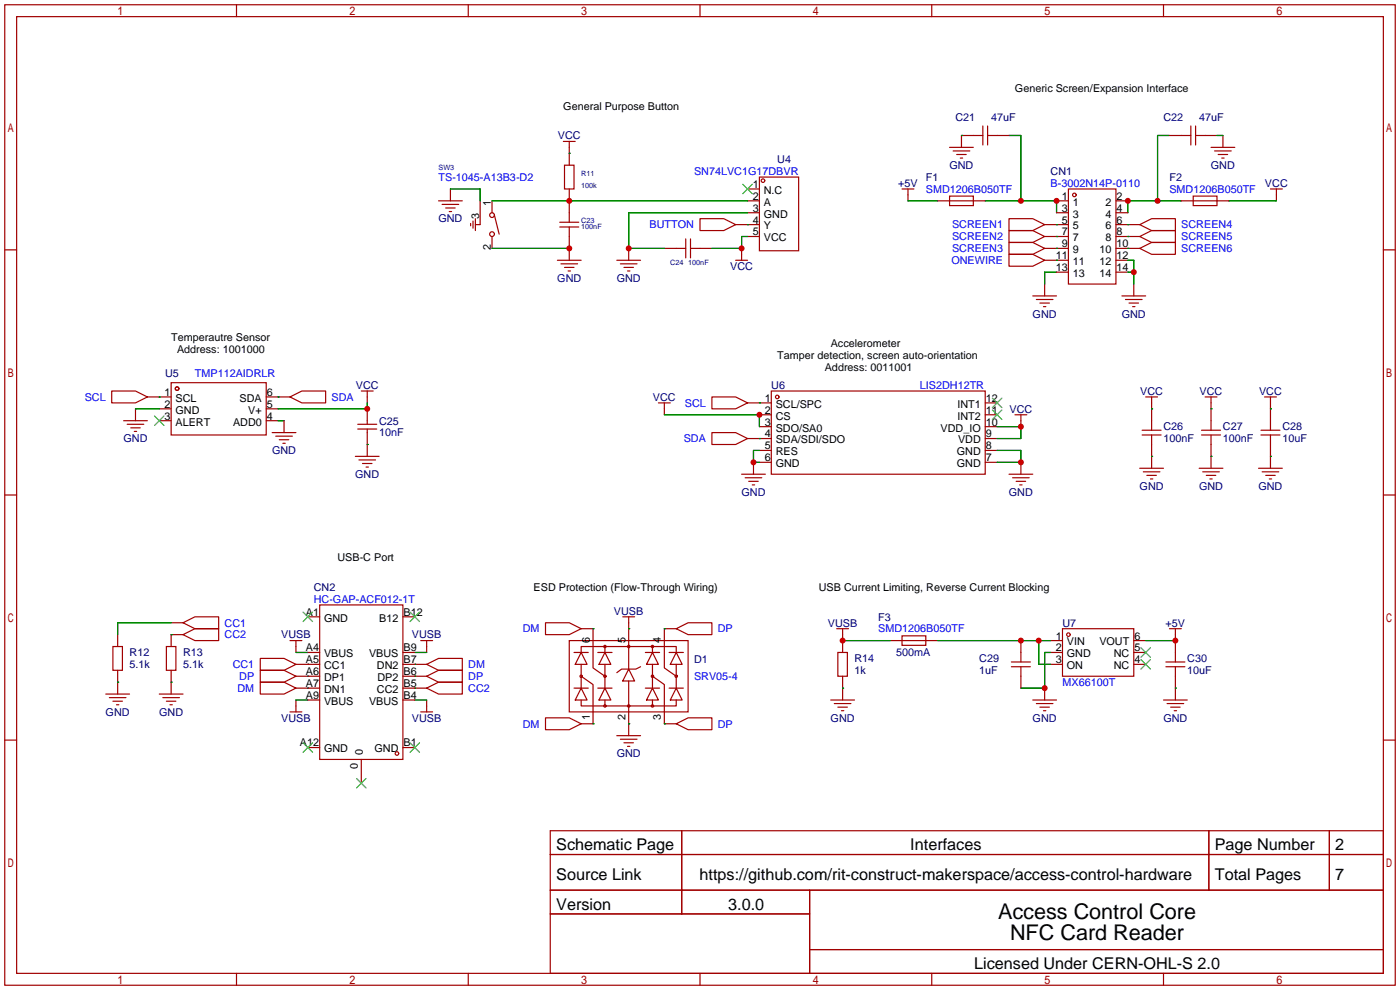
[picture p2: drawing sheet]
<svg xmlns="http://www.w3.org/2000/svg" width="299mm" height="212mm" viewBox="0 0 299 212" stroke-linecap="round" stroke-linejoin="round" font-family="sans-serif">
<g fill="none" stroke="#a10000" stroke-width=".25">
<path d="M1 1h297.2v209.6h-297.2zM3.6 3.6h292.1v204.4h-292.1zM50.5 1v2.6M100.1 1v2.6M149.6 1v2.6M199.1 1v2.6M248.7 1v2.6M120.4 30.2h2.5M120.6 35.3h2.1v5.1h-2.1zM121.7 30.2v5.1M162.3 37.8h8.4v15.8h-8.4zM202.9 31.5h5.1"/>
<path d="M203.7 32.3h3.6M204.5 33h2M205.2 33.8h.5M210.1 29h-4.6v2.5M210.1 26.9v4.1M211.1 29h4.5M211.1 26.9v4.1M249.9 29h4.6M254.5 26.9v4.1M255.5 26.9v4.1M255.5 29h4.6M258.8 31.5h5.1"/>
<path d="M259.6 32.3h3.5M260.3 33h2.1M261.1 33.8h.5M261.4 29v2.5M1 53.4h2.6M93.7 42.9h5.1M94.5 43.7h3.5M95.2 44.4h2.1M96 45.2h.5M96.3 40.4v2.5M100.6 47.8v.5M101.1 47.2v1.6"/>
<path d="M101.6 46.7v2.6M102.6 42.9v5.1h-1M105.2 42.9v2.6M105.2 50.5v2.6M105.7 46l1 4M119.1 55.6h5.1M119.6 48.5h4.1M119.6 47.5h4.1M119.9 56.4h3.5M120.6 57.2h2.1M121.4 57.9h.5M121.7 40.4v7.1"/>
<path d="M121.7 48.5v7.1M131.8 55.6h5.1M132.6 56.4h3.5M133.3 57.2h2.1M134.1 57.9h.5M134.4 53.1v2.5M142 53.1h4.6M146.6 51.1v4M147.6 53.1h4.5M147.6 51.1v4M149.6 46.7h5.1l2.5 1.3-2.5 1.3h-5.1zM157.2 48h5.1"/>
<path d="M157.2 55.6h2.6M158.5 53.1v2.5M159.8 42.9h2.5M159.8 40.4h2.5M159.8 45.5h2.5M159.8 50.5h2.5M192.8 40.4h2.5M194.1 40.4v2.5M200.4 42.9h10.2M202.9 41.9h5.1v2h-5.1zM215.6 54.4h5.1l2.6 1.2-2.6 1.3h-5.1zM215.6 46.7h5.1l2.6 1.3-2.6 1.3h-5.1z"/>
<path d="M215.6 49.3h5.1l2.6 1.2-2.6 1.3h-5.1zM215.6 51.8h5.1l2.6 1.3-2.6 1.3h-5.1zM223.3 48h5M223.3 50.5h5M223.3 53.1h5M223.3 55.6h5M225.8 42.9h2.5M225.8 45.5h2.5M225.8 58.2h2.5M228.3 40.4h10.2v20.3h-10.2zM238.5 48h5.1M238.5 42.9h2.5"/>
<path d="M238.5 45.5h2.5M238.5 50.5h5.1M238.5 53.1h5.1M238.5 55.6h2.5M238.5 58.2h2.5M243.6 48l2.5-1.3h5.1v2.6h-5.1zM243.6 50.5l2.5-1.2h5.1v2.5h-5.1zM243.6 53.1l2.5-1.3h5.1v2.6h-5.1zM252.5 42.9h10.1M255 41.9h5.1v2h-5.1zM271.5 40.4h2.6M272.8 40.4v2.5"/>
<path d="M295.7 53.4h2.5M220.7 63.2h5.1M221.5 64h3.5M222.2 64.8h2.1M223 65.5h.5M223.3 60.7v2.5M239.8 63.2h5.1M240.5 64h3.6M241.3 64.8h2M242.1 65.5h.5M242.3 60.7v2.5M23.9 83.6h5.1l2.5 1.2-2.5 1.3h-5.1z"/>
<path d="M26.4 89.9h5.1M27.2 90.7h3.5M27.9 91.4h2.1M28.7 92.2h.5M29 87.4v2.5M31.5 84.8h5.1M34 87.4h2.6M34 89.9h2.6M36.6 81.8h20.3v11.2h-20.3zM56.9 84.8h5.1M56.9 87.4h2.5M56.9 89.9h2.5"/>
<path d="M58.2 92.5h5M58.9 93.2h3.6M59.7 94h2M60.5 94.7h.5M60.7 89.9v2.6M62 84.8l2.5-1.2h5.1v2.5h-5.1zM75.9 97.5h5.1M76.5 90.7h4M76.5 91.7h4M76.7 98.3h3.6M77.2 83.6h2.6M77.5 99.1h2"/>
<path d="M78.2 99.8h.5M78.5 83.6v2.5M78.5 87.4v3.3M78.5 91.7v5.8M140.7 86.1h2.6M142 86.1v2.5M152.1 84.8h5.1l2.6 1.3-2.6 1.3h-5.1zM152.1 92.5h5.1l2.6 1.2-2.6 1.3h-5.1zM159.8 86.1h5M159.8 93.7h5M161 98.8v2.5M162.3 88.6h2.5"/>
<path d="M162.3 91.2h2.5M162.3 96.3h2.5M162.3 98.8h2.5M164.8 83.6h45.8v17.7h-45.8zM210.6 86.1h2.5M210.6 88.6h2.5M210.6 91.2h2.5M210.6 93.7h2.5M210.6 96.3h2.5M210.6 98.8h2.5M216.9 88.6h2.6M218.2 88.6v2.6"/>
<path d="M218.2 98.8v2.5M244.1 93h4.1M244.1 91.9h4.1M244.9 84.8h2.5M246.1 84.8v7.1M246.1 93v7.1M256.8 93h4.1M256.8 91.9h4.1M257.6 84.8h2.5M258.8 84.8v7.1M258.8 93v7.1M269.5 93h4.1"/>
<path d="M269.5 91.9h4.1M270.3 84.8h2.5M271.5 84.8v7.1M271.5 93v7.1M1 105.8h2.6M158.5 101.3h5.1M159.3 102.1h3.5M160 102.9h2.1M160.8 103.6h.5M215.6 101.3h5.1M216.4 102.1h3.6M217.2 102.9h2"/>
<path d="M217.9 103.6h.5M243.6 100.1h5.1M244.3 100.8h3.6M245.1 101.6h2M245.9 102.4h.5M256.3 100.1h5.1M257 100.8h3.6M257.8 101.6h2M258.6 102.4h.5M269 100.1h5.1M269.7 100.8h3.6M270.5 101.6h2"/>
<path d="M271.3 102.4h.5M295.7 105.8h2.5M24.1 138.2h2.1v5.1h-2.1zM25.1 135.6v2.6M35.6 138.2h2v5.1h-2zM36.6 133.1h2.5M39.1 135.6l2.6-1.2h5v2.5h-5zM39.1 133.1l2.6-1.3h5v2.6h-5zM39.1 135.6h-2.5v2.6M62 136.9h2.5M63.2 136.9v2.5M65.8 139.4h2.5"/>
<path d="M65.8 131.8h2.5M68.3 129.3h17.8v33h-17.8zM86.1 139.4h2.5M86.1 131.8h2.5M89.9 136.9h2.6M91.2 136.9v2.5M116.6 133.1h5.1l2.5 1.3-2.5 1.2h-5.1zM121.7 136.9h25.4v15.2h-25.4zM122.7 139.4h3M124.2 139.4l1.3 2.6h-2.6zM124.2 139.4v-1.2h20.3v1.2M124.2 134.4h2.5v8.3l2.6 1.8"/>
<path d="M127.8 139.4h3M129.3 139.4l1.3 2.6h-2.6zM129.3 138.2v1.2M133.1 131.8h2.5M134.4 131.8v11.2M137.9 139.4h3.1M139.4 139.4l1.3 2.6h-2.5zM139.4 138.2v1.2M143 139.4h3M144.5 139.4l1.3 2.6h-2.5zM144.5 134.4h-2.5v8.3l2.5 1.8M144.5 134.4l2.6-1.3h5v2.5h-5z"/>
<path d="M178.8 134.4h2.6M179.1 139.4h2v5.1h-2zM180.1 134.4v5M190.2 136.9h10.2M192.8 135.9h5.1v2h-5.1zM218.2 136.9v4.6M224.5 139.4h2.6M224.5 136.9h2.6M227.1 134.4h15.2v10.1h-15.2zM242.3 139.4h2.6M242.3 136.9h2.6M249.9 134.4h2.6"/>
<path d="M251.2 134.4v7.1M1 158.2h2.6M22.6 148.3h5.1M23.4 149.1h3.5M24.1 149.9h2.1M24.9 150.6h.5M25.1 143.3v5M34 148.3h5.1M34.8 149.1h3.6M35.6 149.9h2M36.3 150.6h.5M36.6 143.3v5"/>
<path d="M55.6 140.7h5.1l2.5 1.3-2.5 1.3h-5.1zM55.6 143.3h5.1l2.5 1.2-2.5 1.3h-5.1zM55.6 145.8h5.1l2.5 1.3-2.5 1.2h-5.1zM62 152.1h2.5M63.2 147.1h5.1M63.2 142h5.1M63.2 144.5h5.1M63.2 149.6v2.5M65.8 149.6h2.5M65.8 159.8h2.5M86.1 147.1h5.1M86.1 142h5.1"/>
<path d="M86.1 144.5h5.1M86.1 149.6h2.5M86.1 159.8h2.5M89.9 152.1h2.6M91.2 142l2.5-1.3h5.1v2.6h-5.1zM91.2 144.5l2.5-1.2h5.1v2.5h-5.1zM91.2 147.1l2.5-1.3h5.1v2.5h-5.1zM91.2 149.6v2.5M116.6 153.4h5.1l2.5 1.3-2.5 1.3h-5.1zM122.7 147.1h3M124.2 147.1l1.3 2.5h-2.6zM124.2 149.6v1.3h20.3v-1.3"/>
<path d="M124.2 144.5l2.5 1.8v8.4h-2.5M124.2 142v5.1M127.8 147.1h3M129.3 147.1l1.3 2.5h-2.6zM129.3 142v5.1M129.3 149.6v1.3M131.8 157.2h5.1M132.6 158h3.5M133.3 158.8h2.1M134.1 159.5h.5M134.4 143l1.2 2.5h-2.5zM134.4 145.5v11.7"/>
<path d="M136.9 142.5l-1 .5h-3.1l-1 .8M137.9 147.1h3.1M139.4 147.1l1.3 2.5h-2.5zM139.4 144.5l2.6 1.8v8.4h2.5M139.4 142v5.1M139.4 149.6v1.3M143 147.1h3M144.5 147.1l1.3 2.5h-2.5zM144.5 154.7l2.6-1.3h5v2.6h-5zM144.5 142v5.1M177.5 149.6h5.1M178.3 150.4h3.6"/>
<path d="M179.1 151.1h2M179.8 151.9h.5M180.1 144.5v5.1M216.2 142.5h4M216.2 141.5h4M218.2 142.5v4.6M220.7 149.6h5.1M221.5 150.4h3.5M222.2 151.1h2.1M223 151.9h.5M223.3 147.1v2.5M224.5 142h2.6"/>
<path d="M242.3 142h2.6M248.7 149.6h5M249.2 142.5h4M249.2 141.5h4M249.4 150.4h3.6M250.2 151.1h2M251 151.9h.5M251.2 142.5v7.1M295.7 158.2h2.5M77.2 162.3v5.1M117.6 177.5h178.1v30.5h-178.1zM145.7 177.5v17.8"/>
<path d="M258.4 177.5v12.7M284.1 177.5v12.7M117.6 182.6h178.1M117.6 190.2h178.1M117.6 195.3h55.4M173 190.2v17.8M50.5 208v2.6M100.1 208v2.6M149.6 208v2.6M173 202.9h122.7M199.1 208v2.6M248.7 208v2.6"/>
<circle cx="163.1" cy="38.6" r=".38"/>
<circle cx="105.2" cy="46" r=".51"/>
<circle cx="105.2" cy="50" r=".51"/>
<circle cx="229.6" cy="41.7" r=".38"/>
<circle cx="37.8" cy="83.1" r=".38"/>
<circle cx="166.1" cy="84.8" r=".38"/>
<circle cx="129.3" cy="138.2" r=".25"/>
<circle cx="134.4" cy="138.2" r=".25"/>
<circle cx="139.4" cy="138.2" r=".25"/>
<circle cx="228.3" cy="135.6" r=".38"/>
<circle cx="124.2" cy="144.5" r=".25"/>
<circle cx="129.3" cy="144.5" r=".25"/>
<circle cx="129.3" cy="150.9" r=".25"/>
<circle cx="134.4" cy="150.9" r=".25"/>
<circle cx="139.4" cy="144.5" r=".25"/>
<circle cx="139.4" cy="150.9" r=".25"/>
<circle cx="144.5" cy="144.5" r=".25"/>
<circle cx="84.8" cy="161" r=".38"/>
</g>
<g fill="none" stroke="#008700" stroke-width=".25">
<path d="M121.7 32.8h.1M205.5 29h.1M215.6 29h2.6v13.9M249.9 29h-2.5v13.9M260.1 29h1.3M96.3 40.4h6.3v2.5M105.2 53.1h16.5M105.2 42.9h54.6M159.8 48h.1M159.8 50.5h-1.3v2.6h-6.4M159.8 45.5h-25.4v7.6h7.6M194.1 42.9h6.3"/>
<path d="M210.6 42.9h15.2v2.6M225.8 55.6h.1M225.8 48h.1M225.8 50.5h.1M225.8 53.1h.1M225.8 58.2h-2.5v2.5M241 48h.1M241 50.5h.1M241 53.1h.1M241 58.2h1.3M241 55.6h1.3v5.1M252.5 42.9h-11.5v2.6"/>
<path d="M262.6 42.9h10.2M29 87.4h5M34 84.8h.1M59.4 84.8h.1M59.4 89.9h1.3M78.5 95h.1M78.5 86.1v1.3h-19.1M142 88.6h20.3v2.6M162.3 86.1h.1M162.3 93.7h.1M162.3 96.3h-1.3v2.5h1.3M213.1 91.2h5.1v2.5h-5.1"/>
<path d="M213.1 96.3h5.1v2.5h-5.1M246.1 87.4h.1M246.1 97.5h.1M258.8 87.4h.1M258.8 97.5h.1M271.5 97.5h.1M271.5 87.4h.1M36.6 135.6h.1M36.6 133.1h-11.5v2.5M63.2 139.4h2.6M88.6 139.4h2.6M126.7 134.4h.1"/>
<path d="M134.4 134.4h.1M142 134.4h.1M180.1 136.9h10.1M200.4 136.9h24.1M222 136.9v5.1h2.5M224.5 139.4h-1.2v7.7h-5.1M244.9 136.9h6.3M25.1 145.8h.1M36.6 145.8h.1M63.2 149.6h2.6M65.8 142h.1M65.8 144.5h.1"/>
<path d="M65.8 147.1h.1M88.6 142h.1M88.6 144.5h.1M88.6 147.1h.1M88.6 149.6h2.6M126.7 154.7h.1M134.4 154.7h.1M142 154.7h.1M180.1 147.1h.1M251.2 147.1h.1"/>
</g>
<g fill="none" stroke="#3c3" stroke-width=".25">
<path d="M158.7 39.4l2.1 2M160.8 39.4l-2.1 2M33 88.9l2.1 2M35.1 88.9l-2.1 2M212.1 87.6l2 2.1M212.1 85.1l2 2M214.1 87.6l-2 2.1M214.1 85.1l-2 2M64.8 130.8l2 2M66.8 130.8l-2 2M87.6 130.8l2.1 2M89.7 130.8l-2.1 2"/>
<path d="M243.8 138.4l2.1 2.1M245.9 138.4l-2.1 2.1M64.8 158.8l2 2M66.8 158.8l-2 2M87.6 158.8l2.1 2M89.7 158.8l-2.1 2M243.8 141l2.1 2M245.9 141l-2.1 2M76.2 166.4l2 2M78.2 166.4l-2 2"/>
</g>
<g fill="#c00">
<circle cx="158.5" cy="53.1" r=".63"/>
<circle cx="121.7" cy="42.9" r=".63"/>
<circle cx="121.7" cy="53.1" r=".63"/>
<circle cx="134.4" cy="53.1" r=".63"/>
<circle cx="241" cy="42.9" r=".63"/>
<circle cx="247.4" cy="42.9" r=".63"/>
<circle cx="225.8" cy="42.9" r=".63"/>
<circle cx="218.2" cy="42.9" r=".63"/>
<circle cx="218.2" cy="91.2" r=".63"/>
<circle cx="218.2" cy="98.8" r=".63"/>
<circle cx="161" cy="98.8" r=".63"/>
<circle cx="162.3" cy="88.6" r=".63"/>
<circle cx="78.5" cy="87.4" r=".63"/>
<circle cx="180.1" cy="136.9" r=".63"/>
<circle cx="251.2" cy="136.9" r=".63"/>
<circle cx="223.3" cy="147.1" r=".63"/>
<circle cx="222" cy="136.9" r=".63"/>
<circle cx="218.2" cy="136.9" r=".63"/>
<circle cx="242.3" cy="58.2" r=".63"/>
</g>
<g font-size="4.6">
<text x="213.3" y="196.3">Access Control Core</text>
<text x="215.9" y="200.9">NFC Card Reader</text>
</g>
<g font-size="3.5">
<text x="118.9" y="181.8">Schematic Page</text>
<text x="194.6" y="181.8">Interfaces</text>
<text x="259.6" y="181.8">Page Number</text>
<text x="285.4" y="181.8">2</text>
<text x="118.9" y="188.1">Source Link</text>
<text x="149.5" y="188.1">https://github.com/rit-construct-makerspace/access-control-hardware</text>
<text x="259.6" y="188.1">Total Pages</text>
<text x="285.4" y="188.1">7</text>
<text x="118.9" y="194.5">Version</text>
<text x="155.6" y="194.5">3.0.0</text>
<text x="208.2" y="207.2">Licensed Under CERN-OHL-S 2.0</text>
</g>
<g font-size="2.3">
<text x="120.4" y="23.4">General Purpose Button</text>
<text x="216.9" y="19.6">Generic Screen/Expansion Interface</text>
<text x="160.9" y="40.2">1</text>
<text x="163.2" y="41.4">N.C</text>
<text x="102.4" y="46.7" transform="rotate(-90 102.4 46.7)">3</text>
<text x="104.9" y="43.9" transform="rotate(-90 104.9 43.9)">1</text>
<text x="160.9" y="42.7">2</text>
<text x="160.9" y="45.2">3</text>
<text x="160.9" y="47.8">4</text>
<text x="163.2" y="44">A</text>
<text x="163.2" y="46.5">GND</text>
<text x="226.9" y="42.7">1</text>
<text x="226.9" y="45.2">3</text>
<text x="226.9" y="47.8">5</text>
<text x="229.3" y="44">1</text>
<text x="229.3" y="46.5">3</text>
<text x="236.3" y="46.5">4</text>
<text x="236.3" y="44">2</text>
<text x="238.6" y="47.8">6</text>
<text x="238.6" y="45.2">4</text>
<text x="238.6" y="42.7">2</text>
<text x="104.9" y="53.4" transform="rotate(-90 104.9 53.4)">2</text>
<text x="160.9" y="50.3">5</text>
<text x="163.2" y="49">Y</text>
<text x="163.2" y="51.6">VCC</text>
<text x="226.9" y="50.3">7</text>
<text x="226.9" y="52.9">9</text>
<text x="229.3" y="49">5</text>
<text x="229.3" y="51.6">7</text>
<text x="236.3" y="51.6">8</text>
<text x="236.3" y="49">6</text>
<text x="238.6" y="52.9">10</text>
<text x="238.6" y="50.3">8</text>
<text x="225.7" y="55.4">11</text>
<text x="225.7" y="57.9">13</text>
<text x="229.3" y="54.1">9</text>
<text x="229.3" y="56.7">11</text>
<text x="229.3" y="59.2">13</text>
<text x="235" y="59.2">14</text>
<text x="235" y="56.7">12</text>
<text x="235" y="54.1">10</text>
<text x="238.6" y="57.9">14</text>
<text x="238.6" y="55.4">12</text>
<text x="36.6" y="72.9">Temperautre Sensor</text>
<text x="37.8" y="75.5">Address: 1001000</text>
<text x="166.1" y="76.8">Tamper detection, screen auto-orientation</text>
<text x="177.5" y="74.2">Accelerometer</text>
<text x="176.3" y="79.3">Address: 0011001</text>
<text x="35.2" y="84.6">1</text>
<text x="35.2" y="87.1">2</text>
<text x="35.2" y="89.7">3</text>
<text x="37.5" y="85.9">SCL</text>
<text x="37.5" y="88.4">GND</text>
<text x="51.2" y="85.9">SDA</text>
<text x="53.1" y="88.4">V+</text>
<text x="57" y="89.7">4</text>
<text x="57" y="87.1">5</text>
<text x="57" y="84.6">6</text>
<text x="163.4" y="85.9">1</text>
<text x="163.4" y="88.4">2</text>
<text x="165.8" y="87.1">SCL/SPC</text>
<text x="165.8" y="89.7">CS</text>
<text x="204.6" y="89.7">INT2</text>
<text x="204.6" y="87.1">INT1</text>
<text x="210.7" y="88.4">11</text>
<text x="210.7" y="85.9">12</text>
<text x="37.5" y="91">ALERT</text>
<text x="49.8" y="91">ADD0</text>
<text x="163.4" y="91">3</text>
<text x="163.4" y="93.5">4</text>
<text x="165.8" y="92.2">SDO/SA0</text>
<text x="165.8" y="94.8">SDA/SDI/SDO</text>
<text x="201" y="92.2">VDD_IO</text>
<text x="204.8" y="94.8">VDD</text>
<text x="210.7" y="93.5">9</text>
<text x="210.7" y="91">10</text>
<text x="163.4" y="96">5</text>
<text x="163.4" y="98.6">6</text>
<text x="165.8" y="97.3">RES</text>
<text x="165.8" y="99.8">GND</text>
<text x="204.5" y="99.8">GND</text>
<text x="204.5" y="97.3">GND</text>
<text x="210.7" y="98.6">7</text>
<text x="210.7" y="96">8</text>
<text x="72.1" y="119.9">USB-C Port</text>
<text x="65.4" y="131.6">A1</text>
<text x="86.2" y="131.6">B12</text>
<text x="114" y="126.3">ESD Protection (Flow-Through Wiring)</text>
<text x="175" y="126.3">USB Current Limiting, Reverse Current Blocking</text>
<text x="69.3" y="132.9">GND</text>
<text x="81.1" y="132.9">B12</text>
<text x="126" y="137.4" transform="rotate(-90 126 137.4)">6</text>
<text x="133.6" y="137.4" transform="rotate(-90 133.6 137.4)">5</text>
<text x="141.3" y="137.4" transform="rotate(-90 141.3 137.4)">4</text>
<text x="225.7" y="136.7">1</text>
<text x="228" y="137.9">VIN</text>
<text x="235" y="137.9">VOUT</text>
<text x="242.4" y="136.7">6</text>
<text x="65.4" y="141.8">A5</text>
<text x="65.4" y="139.2">A4</text>
<text x="69.3" y="143">CC1</text>
<text x="69.3" y="140.5">VBUS</text>
<text x="78.9" y="140.5">VBUS</text>
<text x="80.5" y="143">DN2</text>
<text x="86.2" y="139.2">B9</text>
<text x="86.2" y="141.8">B7</text>
<text x="225.7" y="139.2">2</text>
<text x="225.7" y="141.8">3</text>
<text x="228" y="140.5">GND</text>
<text x="228" y="143">ON</text>
<text x="238" y="143">NC</text>
<text x="238" y="140.5">NC</text>
<text x="242.4" y="141.8">4</text>
<text x="242.4" y="139.2">5</text>
<text x="65.4" y="149.4">A9</text>
<text x="65.4" y="146.8">A7</text>
<text x="65.4" y="144.3">A6</text>
<text x="69.3" y="148.1">DN1</text>
<text x="69.3" y="145.6">DP1</text>
<text x="80.5" y="148.1">CC2</text>
<text x="80.7" y="145.6">DP2</text>
<text x="86.2" y="144.3">B6</text>
<text x="86.2" y="146.8">B5</text>
<text x="86.2" y="149.4">B4</text>
<text x="69.3" y="150.6">VBUS</text>
<text x="78.9" y="150.6">VBUS</text>
<text x="126" y="153.9" transform="rotate(-90 126 153.9)">1</text>
<text x="133.6" y="153.9" transform="rotate(-90 133.6 153.9)">2</text>
<text x="141.3" y="153.9" transform="rotate(-90 141.3 153.9)">3</text>
<text x="64.1" y="159.5">A12</text>
<text x="69.3" y="160.8">GND</text>
<text x="77.5" y="161.3" transform="rotate(-90 77.5 161.3)">0</text>
<text x="80" y="160.8">GND</text>
<text x="86.2" y="159.5">B1</text>
<text x="76.5" y="164.4" transform="rotate(-90 76.5 164.4)">0</text>
</g>
<g font-size="2.3" fill="#000080">
<text x="119.2" y="29.8">VCC</text>
<text x="204.2" y="26">C21</text>
<text x="211.8" y="26">47uF</text>
<text x="248.7" y="26">C22</text>
<text x="256.3" y="26">47uF</text>
<text x="166.1" y="34.8">U4</text>
<text x="192" y="39.9">+5V</text>
<text x="197.9" y="38.7">F1</text>
<text x="202.9" y="36.1">GND</text>
<text x="224.5" y="37.4">CN1</text>
<text x="249.9" y="38.7">F2</text>
<text x="258.8" y="36.1">GND</text>
<text x="270.4" y="39.9">VCC</text>
<text x="93.7" y="47.5">GND</text>
<text x="156.1" y="57.7">VCC</text>
<text x="119.1" y="60.2">GND</text>
<text x="131.8" y="60.2">GND</text>
<text x="220.7" y="67.9">GND</text>
<text x="239.8" y="67.9">GND</text>
<text x="35.3" y="80.6">U5</text>
<text x="76" y="83.1">VCC</text>
<text x="164.8" y="83.1">U6</text>
<text x="139.5" y="85.6">VCC</text>
<text x="215.7" y="88.2">VCC</text>
<text x="243.7" y="84.4">VCC</text>
<text x="256.4" y="84.4">VCC</text>
<text x="269.1" y="84.4">VCC</text>
<text x="26.4" y="94.5">GND</text>
<text x="81" y="90.7">C25</text>
<text x="81" y="93.3">10nF</text>
<text x="248.7" y="92">C26</text>
<text x="248.7" y="94.5">100nF</text>
<text x="261.4" y="92">C27</text>
<text x="261.4" y="94.5">100nF</text>
<text x="274.1" y="92">C28</text>
<text x="274.1" y="94.5">10uF</text>
<text x="58.1" y="97.1">GND</text>
<text x="75.9" y="102.2">GND</text>
<text x="158.5" y="106">GND</text>
<text x="215.6" y="106">GND</text>
<text x="243.6" y="104.7">GND</text>
<text x="256.3" y="104.7">GND</text>
<text x="269" y="104.7">GND</text>
<text x="67.1" y="126.3">CN2</text>
<text x="131.2" y="131.4">VUSB</text>
<text x="60.1" y="136.4">VUSB</text>
<text x="88" y="136.4">VUSB</text>
<text x="176.9" y="133.9">VUSB</text>
<text x="187.7" y="132.6">F3</text>
<text x="227.1" y="133.9">U7</text>
<text x="249.1" y="133.9">+5V</text>
<text x="27.7" y="140.3">R12</text>
<text x="27.7" y="142.8">5.1k</text>
<text x="39.1" y="140.3">R13</text>
<text x="39.1" y="142.8">5.1k</text>
<text x="148.3" y="141.8">D1</text>
<text x="182.6" y="141.5">R14</text>
<text x="191.5" y="140.3">500mA</text>
<text x="209.3" y="141.5">C29</text>
<text x="253.7" y="141.5">C30</text>
<text x="182.6" y="144.1">1k</text>
<text x="209.3" y="144.1">1uF</text>
<text x="253.7" y="144.1">10uF</text>
<text x="22.6" y="153">GND</text>
<text x="34" y="153">GND</text>
<text x="60.1" y="154.2">VUSB</text>
<text x="88" y="154.2">VUSB</text>
<text x="177.5" y="154.2">GND</text>
<text x="220.7" y="154.2">GND</text>
<text x="248.6" y="154.2">GND</text>
<text x="131.8" y="161.8">GND</text>
</g>
<g font-size="2.3" fill="#00f">
<text x="93.7" y="38.7">TS-1045-A13B3-D2</text>
<text x="148.3" y="37.4">SN74LVC1G17DBVR</text>
<text x="197.9" y="41.2">SMD1206B050TF</text>
<text x="224.5" y="39.9">B-3002N14P-0110</text>
<text x="249.9" y="41.2">SMD1206B050TF</text>
<text x="138.8" y="48.8">BUTTON</text>
<text x="203.5" y="48.8">SCREEN1</text>
<text x="203.5" y="51.4">SCREEN2</text>
<text x="203.5" y="53.9">SCREEN3</text>
<text x="252.5" y="48.8">SCREEN4</text>
<text x="252.5" y="51.4">SCREEN5</text>
<text x="252.5" y="53.9">SCREEN6</text>
<text x="203.3" y="56.4">ONEWIRE</text>
<text x="41.7" y="80.6">TMP112AIDRLR</text>
<text x="196.6" y="83.1">LIS2DH12TR</text>
<text x="18.1" y="85.6">SCL</text>
<text x="70.9" y="85.6">SDA</text>
<text x="146.4" y="86.9">SCL</text>
<text x="146.1" y="94.5">SDA</text>
<text x="67.1" y="128.8">HC-GAP-ACF012-1T</text>
<text x="48" y="136.4">CC2</text>
<text x="48" y="133.9">CC1</text>
<text x="111.7" y="135.2">DM</text>
<text x="153.4" y="135.2">DP</text>
<text x="187.7" y="135.2">SMD1206B050TF</text>
<text x="49.7" y="142.8">CC1</text>
<text x="100.1" y="142.8">DM</text>
<text x="50.8" y="147.9">DM</text>
<text x="51.1" y="145.3">DP</text>
<text x="100.1" y="145.3">DP</text>
<text x="100.1" y="147.9">CC2</text>
<text x="148.3" y="145.3">SRV05-4</text>
<text x="227.1" y="146.6">MX66100T</text>
<text x="111.7" y="155.5">DM</text>
<text x="153.4" y="155.5">DP</text>
</g>
<g font-size="1.6" fill="#000080">
<text x="93.7" y="36.3">SW3</text>
<text x="124.2" y="47.7">C23</text>
<text x="124.2" y="49">100nF</text>
<text x="143.3" y="56.6">C24</text>
<text x="147.1" y="56.6">100nF</text>
</g>
<g font-size="1.5" fill="#000080">
<text x="124.2" y="37.5">R11</text>
<text x="124.2" y="40.1">100k</text>
</g>
</svg>
